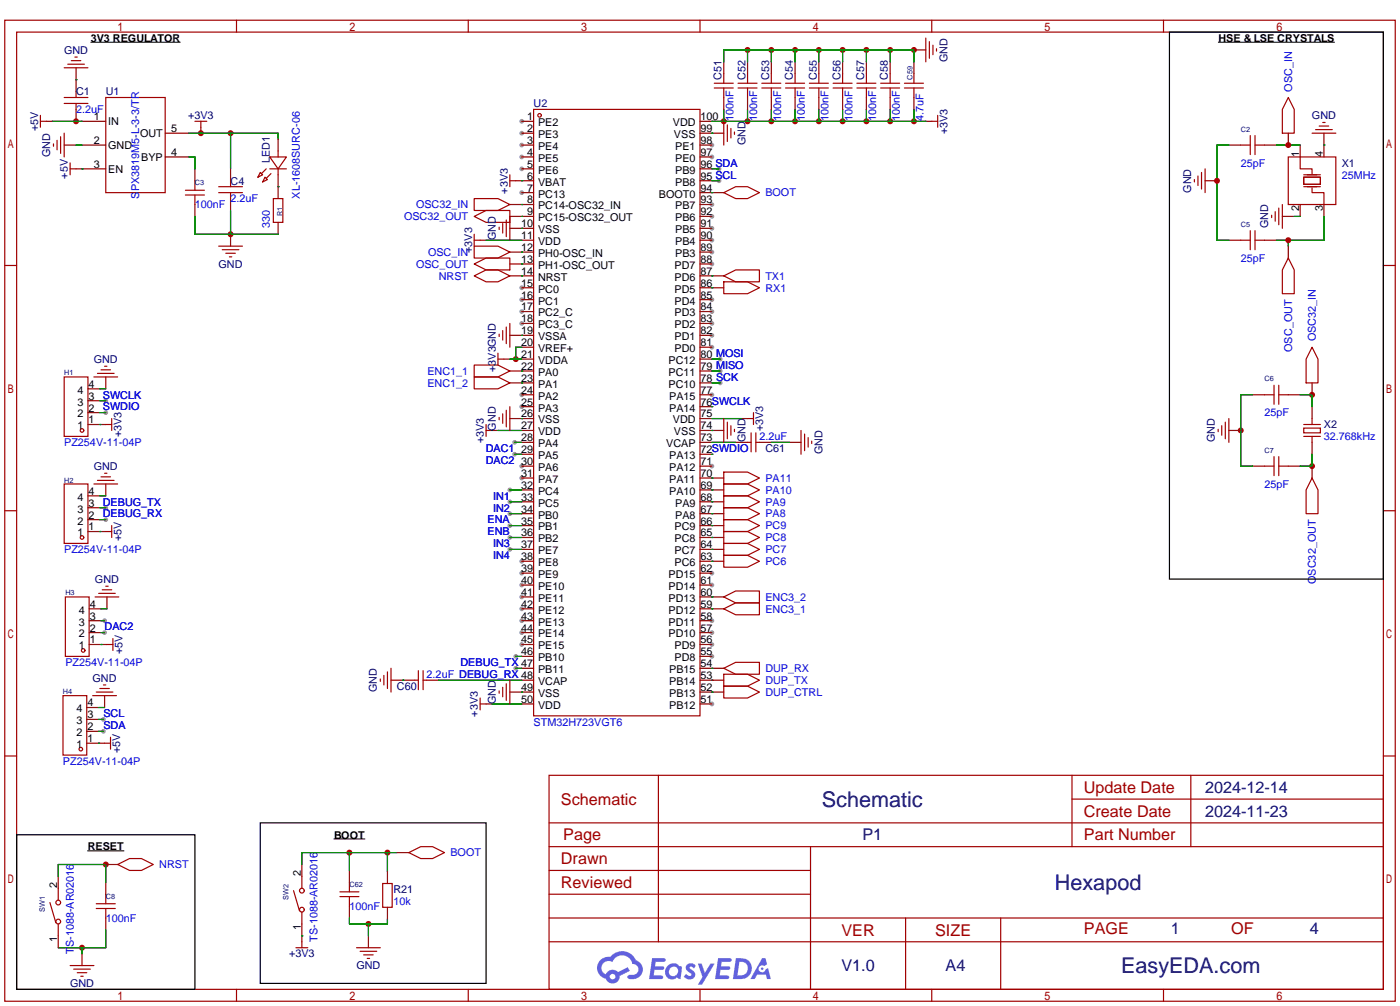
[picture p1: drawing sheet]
<svg xmlns="http://www.w3.org/2000/svg" width="299mm" height="215mm" viewBox="0 0 299 215" stroke-linecap="round" stroke-linejoin="round" font-family="sans-serif">
<g fill="#999">
<circle cx="111.5" cy="25.9" r=".51"/>
<circle cx="111.5" cy="28.4" r=".51"/>
<circle cx="111.5" cy="31" r=".51"/>
<circle cx="111.5" cy="33.5" r=".51"/>
<circle cx="111.5" cy="36.1" r=".51"/>
<circle cx="111.5" cy="41.1" r=".51"/>
<circle cx="111.5" cy="61.5" r=".51"/>
<circle cx="111.5" cy="64" r=".51"/>
<circle cx="111.5" cy="66.5" r=".51"/>
<circle cx="111.5" cy="69.1" r=".51"/>
<circle cx="111.5" cy="84.3" r=".51"/>
<circle cx="111.5" cy="86.9" r=".51"/>
<circle cx="111.5" cy="99.6" r=".51"/>
<circle cx="111.5" cy="102.1" r=".51"/>
<circle cx="111.5" cy="119.9" r=".51"/>
<circle cx="111.5" cy="122.4" r=".51"/>
<circle cx="111.5" cy="125" r=".51"/>
<circle cx="111.5" cy="127.5" r=".51"/>
<circle cx="111.5" cy="130" r=".51"/>
<circle cx="111.5" cy="132.6" r=".51"/>
<circle cx="111.5" cy="135.1" r=".51"/>
<circle cx="111.5" cy="137.7" r=".51"/>
<circle cx="152.1" cy="150.4" r=".51"/>
<circle cx="152.1" cy="140.2" r=".51"/>
<circle cx="152.1" cy="137.7" r=".51"/>
<circle cx="152.1" cy="135.1" r=".51"/>
<circle cx="152.1" cy="132.6" r=".51"/>
<circle cx="152.1" cy="125" r=".51"/>
<circle cx="152.1" cy="122.4" r=".51"/>
<circle cx="152.1" cy="99.6" r=".51"/>
<circle cx="152.1" cy="84.3" r=".51"/>
<circle cx="152.1" cy="74.2" r=".51"/>
<circle cx="152.1" cy="71.6" r=".51"/>
<circle cx="152.1" cy="69.1" r=".51"/>
<circle cx="152.1" cy="66.5" r=".51"/>
<circle cx="152.1" cy="64" r=".51"/>
<circle cx="152.1" cy="56.4" r=".51"/>
<circle cx="152.1" cy="53.8" r=".51"/>
<circle cx="152.1" cy="51.3" r=".51"/>
<circle cx="152.1" cy="48.8" r=".51"/>
<circle cx="152.1" cy="46.2" r=".51"/>
<circle cx="152.1" cy="43.7" r=".51"/>
<circle cx="152.1" cy="33.5" r=".51"/>
<circle cx="152.1" cy="31" r=".51"/>
<circle cx="109" cy="109.7" r=".51"/>
<circle cx="109" cy="112.3" r=".51"/>
<circle cx="22.6" cy="88.1" r=".51"/>
<circle cx="22.6" cy="85.6" r=".51"/>
<circle cx="22.6" cy="111" r=".51"/>
<circle cx="22.6" cy="108.5" r=".51"/>
<circle cx="110.2" cy="142.7" r=".51"/>
<circle cx="110.2" cy="140.2" r=".51"/>
<circle cx="109" cy="104.6" r=".51"/>
<circle cx="109" cy="107.2" r=".51"/>
<circle cx="109" cy="114.8" r=".51"/>
<circle cx="109" cy="117.3" r=".51"/>
<circle cx="110" cy="94.5" r=".51"/>
<circle cx="110" cy="97" r=".51"/>
<circle cx="153.9" cy="76.7" r=".51"/>
<circle cx="153.9" cy="79.2" r=".51"/>
<circle cx="153.9" cy="81.8" r=".51"/>
<circle cx="22.4" cy="135.1" r=".51"/>
<circle cx="22.4" cy="132.6" r=".51"/>
<circle cx="22.1" cy="156.2" r=".51"/>
<circle cx="22.1" cy="153.7" r=".51"/>
<circle cx="153.7" cy="36.1" r=".51"/>
<circle cx="153.7" cy="38.6" r=".51"/>
</g>
<g fill="none" stroke="#a10000" stroke-width=".25">
<path d="M1 4.3h297.2v209.6h-297.2zM3.6 6.9h292.1v204.4h-292.1zM50.5 4.3v2.6M100.1 4.3v2.6M149.6 4.3v2.6M199.1 4.3v2.6M248.7 4.3v2.6M1 56.7h2.6M295.7 56.7h2.5M1 109.1h2.6M295.7 109.1h2.5M1 161.5h2.6"/>
<path d="M117.3 165.6h178.4v45.7h-178.4zM117.3 175.8h178.4M140.7 165.6v35.6M229.1 165.6v15.2M229.1 170.7h66.6M254.5 165.6v15.2M295.7 161.5h2.5M117.3 185.9h55.9M117.3 180.8h178.4M117.3 196.1h178.4M117.3 191h55.9M173.2 180.8v30.5"/>
<path d="M193.5 196.1v15.2M213.9 196.1v15.2M50.5 211.3v2.6M100.1 211.3v2.6M117.3 201.2h178.4M149.6 211.3v2.6M199.1 211.3v2.6M248.7 211.3v2.6"/>
</g>
<g fill="#5487ff">
<path d="M146.9 206a1.3 1.3 0 0 1 1.8 .3l-.4 .6a.54 .54 0 0 0-.9-.2l.1 .2a1.34 1.34 0 0 1 1 1.8 1.47 1.47 0 0 1-2.4-.1l.5-.6 .8 .5a.31 .31 0 0 0 .4-.3 .31 .31 0 0 0-.3-.4 1.12 1.12 0 0 1-.6-1.8z"/>
<path d="M149.1 205.8h.9l.6 2 1.2-2h.9l-2.7 4.6h-.9l1-1.7z"/>
<path d="M139.4 204.7h1.6a1.31 1.31 0 0 1 1.2 .2 .4 .4 0 0 1-.3 .6h-1.8l-.1 .9h1.6a.4 .4 0 0 1 .4 .4 .4 .4 0 0 1-.4 .4h-1.7l-.2 1.2h1.4a.46 .46 0 0 1 .5 0 .46 .46 0 0 1 .1 .5l-.3 .2h-2.7z"/>
<path d="M153.5 204.7h1.6a1.32 1.32 0 0 1 1.2 .2 .39 .39 0 0 1-.3 .6h-1.8l-.1 .9h1.7a.4 .4 0 0 1 .3 .4 .4 .4 0 0 1-.4 .4h-1.7l-.2 1.2h1.4a.46 .46 0 0 1 .5 0 .46 .46 0 0 1 .1 .5l-.3 .2h-2.7z"/>
<path d="M162.9 204.7h.7l.4 1.3-.7 .4a.75 .75 0 0 0-1.1 .3 .75 .75 0 0 0 .5 1 .75 .75 0 0 0 .9-.7l.5-.2 .7 2.3h-.9l-.2-.9h-1.9l-.5 .9h-.9z"/>
<path d="M157.3 204.7l-.7 4.4h1.5a2.27 2.27 0 0 0 2.6-2.2 2.27 2.27 0 0 0-2.7-2.2zM158 205.4a1.5 1.5 0 0 1 1.8 1.6 1.5 1.5 0 0 1-1.9 1.4h-.3z"/>
<path d="M142.7 206.3a1.6 1.6 0 0 0-.3 2.3 1.6 1.6 0 0 0 2.3 .2l.8 .3 .3-2.4-.2-.3-.4-.1a1.58 1.58 0 0 0-2.5 0zM143.3 206.8a.98 .98 0 0 1 1.6 .4 .98 .98 0 0 1-1.1 1.3 .94 .94 0 0 1-.8-.7 .94 .94 0 0 1 .3-1z"/>
<path d="M128.3 205.1a2.37 2.37 0 0 0 1.2 4 1.54 1.54 0 0 0 1.7 1 1.54 1.54 0 0 0 1.3-1.6l2.1-1.1-.5-.8-2 1a1.57 1.57 0 0 0-2.6 .5 1.5 1.5 0 0 1-.8-2.1 1.5 1.5 0 0 1 2.2-.5 2.23 2.23 0 0 1 2.3-1.4 2.23 2.23 0 0 1 2 1.8 1.16 1.16 0 0 1 1.2 1.1 1.16 1.16 0 0 1-1.1 1.2h-.6a.47 .47 0 0 0-.6 .4 .47 .47 0 0 0 .4 .6 2.17 2.17 0 0 0 2.5-1 2.17 2.17 0 0 0-.3-2.7l-.8-.4a3.2 3.2 0 0 0-5.5-.7l-1.1 .1zM130.4 208.6a.58 .58 0 0 1 1.1 0 .58 .58 0 0 1-1.1 0z"/>
<circle cx="162.9" cy="206.9" r=".28"/>
</g>
<g fill="none" stroke="#a10000" stroke-width=".25">
<path d="M114 23.4h35.6v129.5h-35.6zM255.3 38.4v.5M256 37.6v2M256.8 36.8v3.6M257.6 36.1v5M265.2 31h2M267.2 29v4M268.2 31h2.1M268.2 29v4M275.3 33.5h10.2v10.2h-10.2zM277.9 33.5v2.6h2.5v1M278.6 37.8h3.6v1.6h-3.6z"/>
<path d="M278.6 37.3h3.6M278.6 39.9h3.6M280.4 28.4h5.1M281.2 27.7h3.5M281.9 26.9h2.1M282.7 26.2h.5M265.2 51.3h2M267.2 49.3v4M268.2 49.3v4M268.2 51.3h2.1M280.4 40.1v1h2.6v2.6M270.3 84.3h2"/>
<path d="M270.3 99.6h2M272.3 82.3v4.1M272.3 97.5v4.1M273.3 84.3h2M273.3 82.3v4.1M273.3 97.5v4.1M273.3 99.6h2M278.6 91.4h3.6v1.1h-3.6zM278.6 90.7h3.6M278.6 93.2h3.6M280.4 89.4v1.3M280.4 93.2v1.3"/>
<circle cx="115.3" cy="24.6" r=".38"/>
</g>
<g fill="none" stroke="#870000" stroke-width=".25">
<path d="M111.5 25.9h2.5M111.5 28.4h2.5M111.5 31h2.5M111.5 33.5h2.5M111.5 36.1h2.5M111.5 38.6h2.5M149.6 25.9h2.5M149.6 28.4h2.5M149.6 31h2.5M149.6 33.5h2.5M149.6 36.1h2.5M149.6 38.6h2.5"/>
<path d="M257.6 38.6h2.5M262.6 31h2.6M270.3 31h2.5M277.9 31v2.5M283 28.4v5.1M111.5 41.1h2.5M111.5 43.7h2.5M111.5 46.2h2.5M111.5 48.8h2.5M111.5 51.3h2.5M111.5 53.8h2.5M111.5 56.4h2.5"/>
<path d="M111.5 58.9h2.5M149.6 41.1h2.5M149.6 43.7h2.5M149.6 46.2h2.5M149.6 48.8h2.5M149.6 51.3h2.5M149.6 53.8h2.5M149.6 56.4h2.5M149.6 58.9h2.5M262.6 51.3h2.6M270.3 51.3h2.5M277.9 43.7v2.5"/>
<path d="M283 43.7v2.5M111.5 61.5h2.5M111.5 64h2.5M111.5 66.5h2.5M111.5 69.1h2.5M111.5 71.6h2.5M111.5 74.2h2.5M111.5 76.7h2.5M111.5 79.2h2.5M149.6 61.5h2.5M149.6 64h2.5M149.6 66.5h2.5"/>
<path d="M149.6 69.1h2.5M149.6 71.6h2.5M149.6 74.2h2.5M149.6 76.7h2.5M149.6 79.2h2.5M111.5 81.8h2.5M111.5 84.3h2.5M111.5 86.9h2.5M111.5 89.4h2.5M111.5 91.9h2.5M111.5 94.5h2.5M111.5 97h2.5"/>
<path d="M111.5 99.6h2.5M149.6 81.8h2.5M149.6 84.3h2.5M149.6 86.9h2.5M149.6 89.4h2.5M149.6 91.9h2.5M149.6 94.5h2.5M149.6 97h2.5M149.6 99.6h2.5M267.7 84.3h2.6M267.7 99.6h2.6M275.3 84.3h2.6"/>
<path d="M275.3 99.6h2.6M280.4 86.9v2.5M280.4 94.5v2.5M111.5 102.1h2.5M111.5 104.6h2.5M111.5 107.2h2.5M111.5 109.7h2.5M111.5 112.3h2.5M111.5 114.8h2.5M111.5 117.3h2.5M111.5 119.9h2.5M149.6 102.1h2.5"/>
<path d="M149.6 104.6h2.5M149.6 107.2h2.5M149.6 109.7h2.5M149.6 112.3h2.5M149.6 114.8h2.5M149.6 117.3h2.5M149.6 119.9h2.5M111.5 122.4h2.5M111.5 125h2.5M111.5 127.5h2.5M111.5 130h2.5M111.5 132.6h2.5"/>
<path d="M111.5 135.1h2.5M111.5 137.7h2.5M149.6 122.4h2.5M149.6 125h2.5M149.6 127.5h2.5M149.6 130h2.5M149.6 132.6h2.5M149.6 135.1h2.5M149.6 137.7h2.5M111.5 140.2h2.5M111.5 142.7h2.5M111.5 145.3h2.5"/>
<path d="M111.5 147.8h2.5M111.5 150.4h2.5M149.6 140.2h2.5M149.6 142.7h2.5M149.6 145.3h2.5M149.6 147.8h2.5M149.6 150.4h2.5"/>
</g>
<path d="M262.6 31h-2.5v20.3h2.5M272.8 31h5.1M275.3 51.3v1.3M283 46.2v5.1h-10.2" fill="none" stroke="#008700" stroke-width=".25"/>
<g fill="#c00">
<circle cx="275.3" cy="31" r=".63"/>
<circle cx="275.3" cy="51.3" r=".63"/>
<circle cx="260.1" cy="38.6" r=".63"/>
<circle cx="280.4" cy="99.6" r=".63"/>
<circle cx="280.4" cy="84.3" r=".63"/>
<circle cx="265.2" cy="91.9" r=".63"/>
<circle cx="17.5" cy="202.4" r=".63"/>
<circle cx="22.6" cy="184.7" r=".63"/>
<circle cx="42.9" cy="28.4" r=".63"/>
<circle cx="49.3" cy="28.4" r=".63"/>
<circle cx="16.3" cy="25.9" r=".63"/>
<circle cx="49.3" cy="50" r=".63"/>
<circle cx="110.2" cy="76.7" r=".63"/>
<circle cx="154.7" cy="25.9" r=".63"/>
<circle cx="159.8" cy="25.9" r=".63"/>
<circle cx="164.8" cy="25.9" r=".63"/>
<circle cx="169.9" cy="25.9" r=".63"/>
<circle cx="175" cy="25.9" r=".63"/>
<circle cx="180.1" cy="25.9" r=".63"/>
<circle cx="185.2" cy="25.9" r=".63"/>
<circle cx="190.2" cy="25.9" r=".63"/>
<circle cx="195.3" cy="25.9" r=".63"/>
<circle cx="195.3" cy="10.7" r=".63"/>
<circle cx="190.2" cy="10.7" r=".63"/>
<circle cx="185.2" cy="10.7" r=".63"/>
<circle cx="180.1" cy="10.7" r=".63"/>
<circle cx="175" cy="10.7" r=".63"/>
<circle cx="169.9" cy="10.7" r=".63"/>
<circle cx="164.8" cy="10.7" r=".63"/>
<circle cx="159.8" cy="10.7" r=".63"/>
<circle cx="74.7" cy="182.1" r=".63"/>
<circle cx="82.8" cy="182.1" r=".63"/>
<circle cx="78.7" cy="197.4" r=".63"/>
</g>
<g fill="none" stroke="#008700" stroke-width=".25">
<path d="M16.3 17h.1M154.7 13.2v-2.5h40.6v2.5M159.8 10.7v2.5M164.8 10.7v2.5M169.9 10.7v2.5M175 10.7v2.5M180.1 10.7v2.5M185.2 10.7v2.5M190.2 10.7v2.5M11.2 25.9h6.3M16.3 31h1.2M17.5 36.1h.1"/>
<path d="M40.4 28.4h19v1.3M40.4 33.5h1.3v2.6M49.3 28.4v7.7M59.4 39.9h.1M111.5 38.6h.1M152.1 28.4h.1M152.1 25.9h45.8M152.1 36.1h1.6M152.1 38.6h1.6M154.7 23.4v2.5M159.8 23.4v2.5M164.8 23.4v2.5"/>
<path d="M169.9 23.4v2.5M175 23.4v2.5M180.1 23.4v2.5M185.2 23.4v2.5M190.2 23.4v2.5M195.3 23.4v2.5M283 31h.1M41.7 46.2v3.8h17.7M49.3 45v5M103.9 51.3h7.6M111.5 56.4h.1M111.5 53.8h.1"/>
<path d="M111.5 43.7h.1M111.5 46.2h.1M111.5 58.9h.1M111.5 48.8h.1M152.1 58.9h.1M152.1 41.1h.1M276.6 46.2h1.3M109 76.7h2.5M111.5 79.2h.1M111.5 71.6h.1M111.5 74.2h-1.3v2.5M152.1 61.5h.1"/>
<path d="M152.1 76.7h1.8M152.1 79.2h1.8M21.3 90.7h.1M21.3 83.1h1.3M21.3 88.1h1.3M21.3 85.6h1.3M106.4 91.9h5.1M110 94.5h1.5M110 97h1.5M111.5 81.8h.1M111.5 89.4h.1M152.1 91.9h.1"/>
<path d="M152.1 97h.1M152.1 86.9h.1M152.1 89.4h6.4M152.1 94.5h5.1M152.1 81.8h1.8M164.8 94.5h3.9M267.7 84.3h-2.5v15.3h2.5M277.9 84.3h2.5v2.6M280.4 97v2.6h-2.5M21.3 113.5h.1M21.3 105.9h1.3M21.3 111h1.3"/>
<path d="M21.3 108.5h1.3M109 109.7h2.5M109 112.3h2.5M109 104.6h2.5M109 107.2h2.5M109 114.8h2.5M109 117.3h2.5M152.1 119.9h.1M152.1 117.3h.1M152.1 114.8h.1M152.1 112.3h.1M152.1 109.7h.1"/>
<path d="M152.1 107.2h.1M152.1 104.6h.1M152.1 102.1h.1M21.6 137.7h.1M21.6 130h1.3M21.6 135.1h.8M21.6 132.6h.8M152.1 130h.1M152.1 127.5h.1M21.1 158.8h.1M21.1 151.1h1.3M21.1 156.2h1"/>
<path d="M21.1 153.7h1M86.1 145.3h.1M93.7 145.3h17.8M105.2 150.4h6.3M110.2 142.7h1.3M110.2 140.2h1.3M111.5 147.8h.1M152.1 147.8h.1M152.1 145.3h.1M152.1 142.7h.1M12.4 187.2v-2.5h10.2v3.8M22.6 198.6v3.8h-10.2"/>
<path d="M64.5 199.9h.1M74.7 182.1v3.8M74.7 196.1v1.3h8.1v-1.1M78.7 197.4v2.5M82.8 182.1v4.1M84.8 182.1h-20.3v2.6M17.5 202.4v1.3"/>
</g>
<g fill="none" stroke="#870000" stroke-width=".25">
<path d="M16.3 14.5v5.1M154.7 13.2v2.5M159.8 13.2v2.5M164.8 13.2v2.5M169.9 13.2v2.5M175 13.2v2.5M180.1 13.2v2.5M185.2 13.2v2.5M190.2 13.2v2.5M195.3 13.2v2.5M195.3 10.7h2.6M9.9 25.9h1.3"/>
<path d="M13.7 31h2.6M16.3 36.1h6.3M16.3 23.4v2.5M17.5 25.9h5.1M17.5 31h5.1M35.3 33.5h5.1M35.3 28.4h5.1M41.7 36.1v2.5M42.9 27.2v1.2M49.3 36.1v2.5M59.4 29.7v2.6M59.4 37.3v5.1"/>
<path d="M110.2 38.6h1.3M152.1 28.4h2.6M154.7 20.8v2.6M159.8 20.8v2.6M164.8 20.8v2.6M169.9 20.8v2.6M175 20.8v2.6M180.1 20.8v2.6M185.2 20.8v2.6M190.2 20.8v2.6M195.3 20.8v2.6M197.9 25.9h1.2"/>
<path d="M275.3 28.4v2.6M41.7 43.7v2.5M49.3 42.4v2.6M49.3 50v2.6M59.4 47.5v2.5M102.6 51.3h1.3M109 56.4h2.5M109 53.8h2.5M109 43.7h2.5M109 46.2h2.5M109 58.9h2.5M109 48.8h2.5"/>
<path d="M152.1 58.9h2.6M152.1 41.1h2.6M274.1 46.2h2.5M275.3 52.6v2.5M107.7 76.7h1.3M109 79.2h2.5M109 71.6h2.5M152.1 61.5h2.6M18.8 90.7h3.8M18.8 88.1h2.5M18.8 85.6h2.5M18.8 83.1h2.5"/>
<path d="M22.6 80.5v2.6M105.2 91.9h1.2M109 81.8h2.5M109 89.4h2.5M152.1 91.9h2.6M157.2 94.5h2.6M158.5 89.4h1.3M162.3 94.5h2.5M168.7 94.5h2.5M262.6 91.9h2.6M280.4 81.8v2.5M280.4 99.6v2.5"/>
<path d="M18.8 113.5h3.8M18.8 111h2.5M18.8 108.5h2.5M18.8 105.9h2.5M22.6 103.4v2.5M152.1 119.9h2.6M152.1 117.3h2.6M152.1 114.8h2.6M152.1 112.3h2.6M152.1 109.7h2.6M152.1 107.2h2.6M152.1 104.6h2.6"/>
<path d="M152.1 102.1h2.6M19 130h2.6M19 137.7h3.9M19 135.1h2.6M19 132.6h2.6M22.9 127.5v2.5M152.1 130h2.6M152.1 127.5h2.6M18.5 158.8h3.9M18.5 156.2h2.6M18.5 153.7h2.6M18.5 151.1h2.6"/>
<path d="M22.4 148.6v2.5M83.6 145.3h5M91.2 145.3h2.5M103.9 150.4h1.3M109 147.8h2.5M152.1 147.8h2.6M152.1 142.7h2.6M152.1 145.3h2.6M12.4 187.2v2.5M12.4 199.9v2.5M22.6 188.5v2.5M22.6 196.1v2.5"/>
<path d="M22.6 184.7h2.5M64.5 184.7v2.5M64.5 197.4v3.8M74.7 185.9v2.6M74.7 193.5v2.6M78.7 199.9v2.5M82.8 186.2v2.5M82.8 193.8v2.5M84.8 182.1h2.6M17.5 203.7v2.5"/>
</g>
<g fill="none" stroke="#a10000" stroke-width=".25">
<path d="M13.7 14.5h5.1M14.5 13.7h3.5M15.2 13h2.1M16 12.2h.5M16.3 19.6v1.2M152.7 18.8h4M152.7 17.8h4M154.7 15.7v2.1M154.7 18.8v2M157.7 18.8h4.1M157.7 17.8h4.1M159.8 15.7v2.1"/>
<path d="M159.8 18.8v2M162.8 18.8h4.1M162.8 17.8h4.1M164.8 15.7v2.1M164.8 18.8v2M167.9 18.8h4.1M167.9 17.8h4.1M169.9 15.7v2.1M169.9 18.8v2M173 18.8h4M173 17.8h4M175 15.7v2.1"/>
<path d="M175 18.8v2M178.1 18.8h4M178.1 17.8h4M180.1 15.7v2.1M180.1 18.8v2M183.1 18.8h4.1M183.1 17.8h4.1M185.2 15.7v2.1M185.2 18.8v2M188.2 18.8h4.1M188.2 17.8h4.1M190.2 15.7v2.1"/>
<path d="M190.2 18.8v2M193.3 18.8h4.1M193.3 17.8h4.1M195.3 15.7v2.1M195.3 18.8v2M197.9 8.1v5.1M198.6 8.9v3.5M199.4 9.7v2M200.2 10.4v.5M8.6 25.9h1.3M8.6 24.6v2.6M11.4 30.7v.5"/>
<path d="M12.2 30v2M13 29.2v3.6M13.7 28.4v5.1M13.7 22.1h5.1M13.7 20.8h5.1M15 36.1h1.3M15 34.8v2.5M16.3 22.1v1.3M22.6 20.8h12.7v20.3h-12.7zM41.7 25.9h2.5M41.7 38.6v2M42.9 25.9v1.3"/>
<path d="M46.7 39.9h5.1M49.3 38.6v1.3M55.6 36.8l.5 .5-1 .5zM56.6 37.8l.5 .6-1 .5zM56.9 36.1l-1 1M57.7 33.5h3.5l-1.8 2.6zM57.7 36.1h3.5M57.9 37.1l-1 1M59.4 32.3v1.2M59.4 36.1v1.2M109 37.3v2.6M109 38.6h1.2"/>
<path d="M154.7 25.9v5.1M155.4 26.7v3.5M156.2 27.4v2.1M157 28.2v.5M199.1 25.9h1.3M200.4 24.6v2.6M275.3 20.8l1.3 2.6v5h-2.5v-5zM39.6 41.7h4.1M39.6 40.6h4.1M41.7 41.7v2M46.7 41.1h5.1M46.7 52.6h5.1"/>
<path d="M47.5 53.3h3.6M48.3 54.1h2M49 54.9h.5M49.3 41.1v1.3M58.4 42.4h2.1v5.1h-2.1zM101.3 56.4l2.6-1.3h5.1v2.6h-5.1zM101.3 52.6h5.1l2.6 1.2-2.6 1.3h-5.1zM101.3 42.4h5.1l2.6 1.3-2.6 1.3h-5.1zM101.3 46.2l2.6-1.2h5.1v2.5h-5.1zM101.3 58.9l2.6-1.2h2.5l2.6 1.2-2.6 1.3h-2.5zM101.3 50v2.6M101.3 51.3h1.3"/>
<path d="M106.7 48.5v.5M107.4 47.8v2M108.2 47v3.5M109 46.2v5.1M154.7 58.9l2.5-1.2h5.1v2.5h-5.1zM154.7 41.1l2.5-1.2h2.6l2.5 1.2-2.5 1.3h-2.6zM271.8 46v.5M272.5 45.2v2M273.3 44.4v3.6M274.1 43.7v5.1M275.3 55.1l1.3 2.6v5h-2.5v-5zM20.8 79.8h3.6"/>
<path d="M21.6 79h2M22.4 78.2h.5M101.3 78h5.1l2.6 1.2-2.6 1.3h-5.1zM106.4 75.4v2.6M106.4 76.7h1.3M106.7 71.4v.5M107.4 70.6v2M108.2 69.8v3.6M109 69.1v5.1M154.7 60.2h5.1l2.5 1.3-2.5 1.2h-5.1zM280.4 74.2l1.3 2.5v5.1h-2.6v-5.1zM13.7 80.5h5.1v12.7h-5.1z"/>
<path d="M20.1 80.5h5M22.6 90.7h1.3M23.9 89.4v2.5M101.3 80.5h5.1l2.6 1.3-2.6 1.3h-5.1zM103.9 90.7v2.5M103.9 91.9h1.3M106.7 89.2v.5M107.4 88.4v2M108.2 87.6v3.6M109 86.9v5M154.7 89.4v5.1M155.4 90.2v3.5"/>
<path d="M156.2 90.9v2.1M157 91.7v.5M159.8 89.4h1.2M159.8 94.5h.7M160.5 92.5v4M161 88.1v2.6M161.5 92.5v4M161.5 94.5h.8M171.2 91.9v5.1M172 92.7v3.6M172.7 93.5v2M173.5 94.2v.5"/>
<path d="M260.3 91.7v.5M261.1 90.9v2.1M261.9 90.2v3.5M262.6 89.4v5.1M13.7 103.4h5.1v12.7h-5.1zM20.1 103.4h5M20.8 102.6h3.6M21.6 101.9h2M22.4 101.1h.5M22.6 113.5h1.3M23.9 112.3v2.5M154.7 118.6h5.1l2.5 1.3-2.5 1.3h-5.1z"/>
<path d="M154.7 116.1h5.1l2.5 1.2-2.5 1.3h-5.1zM154.7 113.5h5.1l2.5 1.3-2.5 1.3h-5.1zM154.7 111h5.1l2.5 1.3-2.5 1.2h-5.1zM154.7 108.5h5.1l2.5 1.2-2.5 1.3h-5.1zM154.7 105.9h5.1l2.5 1.3-2.5 1.3h-5.1zM154.7 103.4h5.1l2.5 1.2-2.5 1.3h-5.1zM154.7 100.8h5.1l2.5 1.3-2.5 1.3h-5.1zM280.4 102.1l1.3 2.5v5.1h-2.6v-5.1zM14 127.5h5v12.7h-5zM20.3 127.5h5.1M21.1 126.7h3.5M21.8 126h2.1"/>
<path d="M22.6 125.2h.5M22.9 137.7h1.2M24.1 136.4v2.5M154.7 130l2.5-1.2h5.1v2.5h-5.1zM154.7 127.5l2.5-1.3h5.1v2.6h-5.1zM13.5 148.6h5v12.7h-5zM19.8 148.6h5.1M20.6 147.8h3.5M21.3 147.1h2.1M22.1 146.3h.5M22.4 158.8h1.2M23.6 157.5v2.5"/>
<path d="M81.3 145v.5M82 144.3v2M82.8 143.5v3.6M83.6 142.7v5.1M88.6 145.3h.8M89.4 143.3v4M90.4 143.3v4M90.4 145.3h.8M102.6 149.1v2.5M102.6 150.4h1.3M106.7 147.6v.5M107.4 146.8v2"/>
<path d="M108.2 146v3.6M109 145.3v5.1M154.7 146.6h5.1l2.5 1.2-2.5 1.3h-5.1zM154.7 142.7l2.5-1.2h5.1v2.5h-5.1zM154.7 144h5.1l2.5 1.3-2.5 1.3h-5.1zM10.7 192.8l1.2 4.3M12.4 189.7v2.6M12.4 197.4v2.5M20.6 194.1h4M20.6 193h4M22.6 191v2M22.6 194.1v2"/>
<path d="M25.1 184.7l2.6-1.3h2.5l2.6 1.3-2.6 1.2h-2.5zM62.7 190.2l1.3 4.4M64.5 187.2v2.5M64.5 194.8v2.6M72.6 191.5h4.1M72.6 190.5h4.1M74.7 188.5v2M74.7 191.5v2M81.8 188.7h2v5.1h-2zM87.4 182.1l2.5-1.3h2.6l2.5 1.3-2.5 1.3h-2.6zM15 206.2h5.1M15.7 207h3.6"/>
<path d="M16.5 207.8h2M17.3 208.5h.5M63.2 202.4h2.6M64.5 201.2v1.2M76.2 202.4h5.1M77 203.2h3.5M77.7 204h2.1M78.5 204.7h.5"/>
<circle cx="17.5" cy="91.9" r=".38"/>
<circle cx="17.5" cy="114.8" r=".38"/>
<circle cx="17.8" cy="138.9" r=".38"/>
<circle cx="17.3" cy="160" r=".38"/>
<circle cx="12.4" cy="196.8" r=".51"/>
<circle cx="12.4" cy="192.8" r=".51"/>
<circle cx="64.5" cy="190.2" r=".51"/>
<circle cx="64.5" cy="194.3" r=".51"/>
</g>
<path d="M249.9 6.9h45.8v116.8h-45.8zM3.6 178.3h38.1v33h-38.1zM55.6 175.8h48.3v34.3h-48.3z" fill="none" stroke="#000" stroke-width=".25"/>
<path d="M19.4 9h19.1M260.4 9h24.8M71.4 179.2h6.5M18.8 181.7h7.7" fill="none" stroke="#000" stroke-width=".21"/>
<g font-size="4.6" fill="#000080">
<text x="175.7" y="172.3">Schematic</text>
<text x="225.5" y="190.1">Hexapod</text>
<text x="239.6" y="207.9">EasyEDA.com</text>
</g>
<g font-size="3.5" fill="#a00000">
<text x="119.9" y="171.9">Schematic</text>
<text x="231.6" y="169.4">Update Date</text>
<text x="120.4" y="179.5">Page</text>
<text x="231.6" y="174.4">Create Date</text>
<text x="231.6" y="179.5">Part Number</text>
<text x="119.9" y="184.6">Drawn</text>
<text x="119.9" y="189.7">Reviewed</text>
<text x="179.8" y="199.8">VER</text>
<text x="199.9" y="199.8">SIZE</text>
<text x="231.6" y="199.6">PAGE</text>
<text x="263.1" y="199.6">OF</text>
</g>
<g font-size="3.5" fill="#000080">
<text x="257.6" y="169.4">2024-12-14</text>
<text x="184.3" y="179.5">P1</text>
<text x="257.6" y="174.4">2024-11-23</text>
<text x="250.2" y="199.6">1</text>
<text x="280" y="199.6">4</text>
<text x="179.8" y="207.5">V1.0</text>
<text x="202.1" y="207.5">A4</text>
</g>
<g font-size="2.3" fill="#000080">
<text x="13.7" y="11.5">GND</text>
<text x="154.2" y="17" transform="rotate(-90 154.2 17)">C51</text>
<text x="159.3" y="17" transform="rotate(-90 159.3 17)">C52</text>
<text x="164.4" y="17" transform="rotate(-90 164.4 17)">C53</text>
<text x="169.5" y="17" transform="rotate(-90 169.5 17)">C54</text>
<text x="174.5" y="17" transform="rotate(-90 174.5 17)">C55</text>
<text x="179.6" y="17" transform="rotate(-90 179.6 17)">C56</text>
<text x="184.7" y="17" transform="rotate(-90 184.7 17)">C57</text>
<text x="189.8" y="17" transform="rotate(-90 189.8 17)">C58</text>
<text x="202.5" y="13.2" transform="rotate(-90 202.5 13.2)">GND</text>
<text x="16.3" y="20.4">C1</text>
<text x="22.6" y="20.4">U1</text>
<text x="114" y="22.9">U2</text>
<text x="8.2" y="28" transform="rotate(-90 8.2 28)">+5V</text>
<text x="40.2" y="25.4">+3V3</text>
<text x="202.5" y="28.6" transform="rotate(-90 202.5 28.6)">+3V3</text>
<text x="280.4" y="25.4">GND</text>
<text x="10.7" y="33.6" transform="rotate(-90 10.7 33.6)">GND</text>
<text x="57.7" y="34.8" transform="rotate(-90 57.7 34.8)">LED1</text>
<text x="159.3" y="31" transform="rotate(-90 159.3 31)">GND</text>
<text x="286.8" y="35.6">X1</text>
<text x="14.5" y="38.2" transform="rotate(-90 14.5 38.2)">+5V</text>
<text x="49.3" y="39.4">C4</text>
<text x="108.5" y="41.3" transform="rotate(-90 108.5 41.3)">+3V3</text>
<text x="254.6" y="41.2" transform="rotate(-90 254.6 41.2)">GND</text>
<text x="106" y="51.3" transform="rotate(-90 106 51.3)">GND</text>
<text x="271.1" y="48.8" transform="rotate(-90 271.1 48.8)">GND</text>
<text x="46.7" y="57.2">GND</text>
<text x="100.9" y="54" transform="rotate(-90 100.9 54)">+3V3</text>
<text x="20" y="77.5">GND</text>
<text x="106" y="79.4" transform="rotate(-90 106 79.4)">+3V3GND</text>
<text x="26" y="93.4" transform="rotate(-90 26 93.4)">+3V3</text>
<text x="103.4" y="94.7" transform="rotate(-90 103.4 94.7)">+3V3</text>
<text x="106" y="92" transform="rotate(-90 106 92)">GND</text>
<text x="159.3" y="94.5" transform="rotate(-90 159.3 94.5)">GND</text>
<text x="163.1" y="92.1" transform="rotate(-90 163.1 92.1)">+3V3</text>
<text x="259.6" y="94.5" transform="rotate(-90 259.6 94.5)">GND</text>
<text x="283" y="91.5">X2</text>
<text x="20" y="100.4">GND</text>
<text x="163.6" y="96.6">C61</text>
<text x="175.8" y="97.1" transform="rotate(-90 175.8 97.1)">GND</text>
<text x="26" y="115.6" transform="rotate(-90 26 115.6)">+5V</text>
<text x="20.3" y="124.5">GND</text>
<text x="26.2" y="139.8" transform="rotate(-90 26.2 139.8)">+5V</text>
<text x="19.8" y="145.6">GND</text>
<text x="80.6" y="147.9" transform="rotate(-90 80.6 147.9)">GND</text>
<text x="84.8" y="147.4">C60</text>
<text x="102.2" y="153.1" transform="rotate(-90 102.2 153.1)">+3V3</text>
<text x="106" y="150.4" transform="rotate(-90 106 150.4)">GND</text>
<text x="25.7" y="160.8" transform="rotate(-90 25.7 160.8)">+5V</text>
<text x="84.1" y="190.8">R21</text>
<text x="61.8" y="204.5">+3V3</text>
<text x="76.2" y="207.1">GND</text>
<text x="15" y="210.9">GND</text>
</g>
<g font-size="2.3">
<text x="19.4" y="8.9">3V3 REGULATOR</text>
<text x="260.4" y="8.9">HSE &amp; LSE CRYSTALS</text>
<text x="20.1" y="25.7">1</text>
<text x="23.1" y="26.7">IN</text>
<text x="29.9" y="29.2">OUT</text>
<text x="36.6" y="28.2">5</text>
<text x="112.6" y="25.7">1</text>
<text x="112.6" y="28.2">2</text>
<text x="115" y="26.9">PE2</text>
<text x="115" y="29.5">PE3</text>
<text x="143.8" y="26.9">VDD</text>
<text x="144" y="29.5">VSS</text>
<text x="149.7" y="28.2">99</text>
<text x="149.7" y="25.7">100</text>
<text x="20.1" y="30.8">2</text>
<text x="20.1" y="35.8">3</text>
<text x="23.1" y="31.8">GND</text>
<text x="30.2" y="34.3">BYP</text>
<text x="36.6" y="33.3">4</text>
<text x="112.6" y="30.8">3</text>
<text x="112.6" y="33.3">4</text>
<text x="112.6" y="35.8">5</text>
<text x="115" y="32">PE4</text>
<text x="115" y="34.6">PE5</text>
<text x="144.3" y="34.6">PE0</text>
<text x="144.3" y="32">PE1</text>
<text x="149.7" y="35.8">96 SDA</text>
<text x="149.7" y="33.3">97</text>
<text x="149.7" y="30.8">98</text>
<text x="277.6" y="33.5" transform="rotate(-90 277.6 33.5)">1</text>
<text x="282.7" y="33.5" transform="rotate(-90 282.7 33.5)">4</text>
<text x="23.1" y="36.9">EN</text>
<text x="112.6" y="38.4">6</text>
<text x="112.6" y="40.9">7</text>
<text x="115" y="37.1">PE6</text>
<text x="115" y="39.6">VBAT</text>
<text x="144.3" y="39.6">PB8</text>
<text x="144.3" y="37.1">PB9</text>
<text x="149.7" y="40.9">94</text>
<text x="149.7" y="38.4">95 SCL</text>
<text x="112.6" y="43.5">8</text>
<text x="112.6" y="46">9</text>
<text x="115" y="42.2">PC13</text>
<text x="115" y="44.7">PC14-OSC32_IN</text>
<text x="115" y="47.3">PC15-OSC32_OUT</text>
<text x="140.8" y="42.2">BOOT0</text>
<text x="144.3" y="47.3">PB6</text>
<text x="144.3" y="44.7">PB7</text>
<text x="149.7" y="46">92</text>
<text x="149.7" y="43.5">93</text>
<text x="277.6" y="45" transform="rotate(-90 277.6 45)">2</text>
<text x="282.7" y="45" transform="rotate(-90 282.7 45)">3</text>
<text x="111.4" y="48.5">10</text>
<text x="111.4" y="51.1">11</text>
<text x="111.4" y="53.6">12</text>
<text x="115" y="49.8">VSS</text>
<text x="115" y="52.3">VDD</text>
<text x="144.3" y="52.3">PB4</text>
<text x="144.3" y="49.8">PB5</text>
<text x="149.7" y="53.6">89</text>
<text x="149.7" y="51.1">90</text>
<text x="149.7" y="48.5">91</text>
<text x="111.4" y="56.2">13</text>
<text x="111.4" y="58.7">14</text>
<text x="115" y="54.9">PH0-OSC_IN</text>
<text x="115" y="57.4">PH1-OSC_OUT</text>
<text x="115" y="60">NRST</text>
<text x="144.2" y="60">PD6</text>
<text x="144.2" y="57.4">PD7</text>
<text x="144.3" y="54.9">PB3</text>
<text x="149.7" y="58.7">87</text>
<text x="149.7" y="56.2">88</text>
<text x="111.4" y="61.2">15</text>
<text x="111.4" y="63.8">16</text>
<text x="115" y="62.5">PC0</text>
<text x="115" y="65">PC1</text>
<text x="144.2" y="65">PD4</text>
<text x="144.2" y="62.5">PD5</text>
<text x="149.7" y="63.8">85</text>
<text x="149.7" y="61.2">86</text>
<text x="111.4" y="66.3">17</text>
<text x="111.4" y="68.9">18</text>
<text x="111.4" y="71.4">19</text>
<text x="115" y="67.6">PC2_C</text>
<text x="115" y="70.1">PC3_C</text>
<text x="144.2" y="70.1">PD2</text>
<text x="144.2" y="67.6">PD3</text>
<text x="149.7" y="71.4">82</text>
<text x="149.7" y="68.9">83</text>
<text x="149.7" y="66.3">84</text>
<text x="111.4" y="73.9">20</text>
<text x="111.4" y="76.5">21</text>
<text x="115" y="72.7">VSSA</text>
<text x="115" y="75.2">VREF+</text>
<text x="115" y="77.7">VDDA</text>
<text x="142.9" y="77.7">PC12</text>
<text x="144.2" y="75.2">PD0</text>
<text x="144.2" y="72.7">PD1</text>
<text x="149.7" y="76.5">80 MOSI</text>
<text x="149.7" y="73.9">81</text>
<text x="18.9" y="82.8">4</text>
<text x="111.4" y="79">22</text>
<text x="111.4" y="81.6">23</text>
<text x="115" y="80.3">PA0</text>
<text x="115" y="82.8">PA1</text>
<text x="142.9" y="82.8">PC10</text>
<text x="142.9" y="80.3">PC11</text>
<text x="149.7" y="81.6">78 SCK</text>
<text x="149.7" y="79">79 MISO</text>
<text x="16.6" y="89.2">2</text>
<text x="16.6" y="86.6">3</text>
<text x="16.6" y="84.1">4</text>
<text x="18.9" y="87.9">2</text>
<text x="18.9" y="85.4">3</text>
<text x="111.4" y="84.1">24</text>
<text x="111.4" y="86.6">25</text>
<text x="111.4" y="89.2">26</text>
<text x="115" y="85.4">PA2</text>
<text x="115" y="87.9">PA3</text>
<text x="143" y="87.9">PA14</text>
<text x="143" y="85.4">PA15</text>
<text x="149.7" y="89.2">75</text>
<text x="149.7" y="86.6">76SWCLK</text>
<text x="149.7" y="84.1">77</text>
<text x="16.6" y="91.7">1</text>
<text x="18.9" y="90.4">1</text>
<text x="111.4" y="91.7">27</text>
<text x="111.4" y="94.3">28</text>
<text x="115" y="90.4">VSS</text>
<text x="115" y="93">VDD</text>
<text x="115" y="95.5">PA4</text>
<text x="142.4" y="95.5">VCAP</text>
<text x="143.8" y="90.4">VDD</text>
<text x="144" y="93">VSS</text>
<text x="149.7" y="94.3">73</text>
<text x="149.7" y="91.7">74</text>
<text x="111.4" y="96.8">29</text>
<text x="111.4" y="99.3">30</text>
<text x="111.4" y="101.9">31</text>
<text x="115" y="98.1">PA5</text>
<text x="115" y="100.6">PA6</text>
<text x="143" y="100.6">PA12</text>
<text x="143" y="98.1">PA13</text>
<text x="149.7" y="101.9">70</text>
<text x="149.7" y="99.3">71</text>
<text x="149.7" y="96.8">72SWDIO</text>
<text x="16.6" y="107">4</text>
<text x="18.9" y="105.7">4</text>
<text x="111.4" y="104.4">32</text>
<text x="111.4" y="107">33</text>
<text x="115" y="103.1">PA7</text>
<text x="115" y="105.7">PC4</text>
<text x="143" y="105.7">PA10</text>
<text x="143" y="103.1">PA11</text>
<text x="149.7" y="107">68</text>
<text x="149.7" y="104.4">69</text>
<text x="16.6" y="112">2</text>
<text x="16.6" y="109.5">3</text>
<text x="18.9" y="113.3">1</text>
<text x="18.9" y="110.8">2</text>
<text x="18.9" y="108.2">3</text>
<text x="111.4" y="109.5">34</text>
<text x="111.4" y="112">35</text>
<text x="115" y="108.2">PC5</text>
<text x="115" y="110.8">PB0</text>
<text x="115" y="113.3">PB1</text>
<text x="144.2" y="113.3">PC9</text>
<text x="144.3" y="110.8">PA8</text>
<text x="144.3" y="108.2">PA9</text>
<text x="149.7" y="112">66</text>
<text x="149.7" y="109.5">67</text>
<text x="16.6" y="114.6">1</text>
<text x="111.4" y="114.6">36</text>
<text x="111.4" y="117.1">37</text>
<text x="111.4" y="119.7">38</text>
<text x="115" y="115.8">PB2</text>
<text x="115" y="118.4">PE7</text>
<text x="144.2" y="118.4">PC7</text>
<text x="144.2" y="115.8">PC8</text>
<text x="149.7" y="119.7">63</text>
<text x="149.7" y="117.1">64</text>
<text x="149.7" y="114.6">65</text>
<text x="111.4" y="122.2">39</text>
<text x="111.4" y="124.7">40</text>
<text x="115" y="120.9">PE8</text>
<text x="115" y="123.5">PE9</text>
<text x="142.9" y="123.5">PD15</text>
<text x="144.2" y="120.9">PC6</text>
<text x="149.7" y="124.7">61</text>
<text x="149.7" y="122.2">62</text>
<text x="16.8" y="131.1">4</text>
<text x="19.2" y="129.8">4</text>
<text x="111.4" y="127.3">41</text>
<text x="111.4" y="129.8">42</text>
<text x="115" y="126">PE10</text>
<text x="115" y="128.5">PE11</text>
<text x="115" y="131.1">PE12</text>
<text x="142.9" y="131.1">PD12</text>
<text x="142.9" y="128.5">PD13</text>
<text x="142.9" y="126">PD14</text>
<text x="149.7" y="129.8">59</text>
<text x="149.7" y="127.3">60</text>
<text x="16.8" y="136.2">2</text>
<text x="16.8" y="133.6">3</text>
<text x="19.2" y="137.4">1</text>
<text x="19.2" y="134.9">2</text>
<text x="19.2" y="132.4">3</text>
<text x="111.4" y="132.4">43</text>
<text x="111.4" y="134.9">44</text>
<text x="111.4" y="137.4">45</text>
<text x="115" y="133.6">PE13</text>
<text x="115" y="136.2">PE14</text>
<text x="142.9" y="136.2">PD10</text>
<text x="142.9" y="133.6">PD11</text>
<text x="149.7" y="137.4">56</text>
<text x="149.7" y="134.9">57</text>
<text x="149.7" y="132.4">58</text>
<text x="16.8" y="138.7">1</text>
<text x="111.4" y="140">46</text>
<text x="115" y="138.7">PE15</text>
<text x="115" y="141.2">PB10</text>
<text x="115" y="143.8">PB11</text>
<text x="143" y="143.8">PB15</text>
<text x="144.2" y="141.2">PD8</text>
<text x="144.2" y="138.7">PD9</text>
<text x="149.7" y="142.5">54</text>
<text x="149.7" y="140">55</text>
<text x="111.4" y="147.6">49</text>
<text x="115" y="146.3">VCAP</text>
<text x="115" y="148.9">VSS</text>
<text x="143" y="148.9">PB13</text>
<text x="143" y="146.3">PB14</text>
<text x="149.7" y="147.6">52</text>
<text x="149.7" y="145.1">53</text>
<text x="16.3" y="154.7">3</text>
<text x="16.3" y="152.2">4</text>
<text x="18.7" y="156">2</text>
<text x="18.7" y="153.4">3</text>
<text x="18.7" y="150.9">4</text>
<text x="111.4" y="150.1">50</text>
<text x="115" y="151.4">VDD</text>
<text x="143" y="151.4">PB12</text>
<text x="149.7" y="150.1">51</text>
<text x="16.3" y="159.8">1</text>
<text x="16.3" y="157.3">2</text>
<text x="18.7" y="158.5">1</text>
<text x="71.4" y="179.1">BOOT</text>
<text x="18.8" y="181.7">RESET</text>
<text x="12.2" y="189.7" transform="rotate(-90 12.2 189.7)">2</text>
<text x="64.3" y="187.2" transform="rotate(-90 64.3 187.2)">2</text>
<text x="12.2" y="201.2" transform="rotate(-90 12.2 201.2)">1</text>
<text x="64.3" y="198.6" transform="rotate(-90 64.3 198.6)">1</text>
</g>
<g font-size="2.3" fill="#00f">
<text x="276.1" y="19.6" transform="rotate(-90 276.1 19.6)">OSC_IN</text>
<text x="16.3" y="24.2">2.2uF</text>
<text x="156.8" y="25.9" transform="rotate(-90 156.8 25.9)">100nF</text>
<text x="161.8" y="25.9" transform="rotate(-90 161.8 25.9)">100nF</text>
<text x="166.9" y="25.9" transform="rotate(-90 166.9 25.9)">100nF</text>
<text x="172" y="25.9" transform="rotate(-90 172 25.9)">100nF</text>
<text x="177.1" y="25.9" transform="rotate(-90 177.1 25.9)">100nF</text>
<text x="182.2" y="25.9" transform="rotate(-90 182.2 25.9)">100nF</text>
<text x="187.2" y="25.9" transform="rotate(-90 187.2 25.9)">100nF</text>
<text x="192.3" y="25.9" transform="rotate(-90 192.3 25.9)">100nF</text>
<text x="197.4" y="25.9" transform="rotate(-90 197.4 25.9)">4.7uF</text>
<text x="265.2" y="35.6">25pF</text>
<text x="163.6" y="42">BOOT</text>
<text x="286.8" y="38.1">25MHz</text>
<text x="29.8" y="42.4" transform="rotate(-90 29.8 42.4)">SPX3819M5-L-3-3/TR</text>
<text x="41.7" y="44.5">100nF</text>
<text x="49.3" y="43.2">2.2uF</text>
<text x="64.1" y="42.4" transform="rotate(-90 64.1 42.4)">XL-1608SURC-06</text>
<text x="86.3" y="47">OSC32_OUT</text>
<text x="88.9" y="44.5">OSC32_IN</text>
<text x="57.7" y="48.8" transform="rotate(-90 57.7 48.8)">330</text>
<text x="88.9" y="57.2">OSC_OUT</text>
<text x="91.5" y="54.7">OSC_IN</text>
<text x="93.8" y="59.7">NRST</text>
<text x="163.6" y="59.7">TX1</text>
<text x="265.2" y="55.9">25pF</text>
<text x="163.6" y="62.3">RX1</text>
<text x="276.1" y="75.2" transform="rotate(-90 276.1 75.2)">OSC_OUT</text>
<text x="281.2" y="72.9" transform="rotate(-90 281.2 72.9)">OSC32_IN</text>
<text x="91.3" y="80.1">ENC1_1</text>
<text x="91.3" y="82.6">ENC1_2</text>
<text x="22" y="87.7">SWDIO</text>
<text x="22" y="85.1">SWCLK</text>
<text x="270.3" y="88.9">25pF</text>
<text x="13.7" y="95.3">PZ254V-11-04P</text>
<text x="162.3" y="94">2.2uF</text>
<text x="283" y="94">32.768kHz</text>
<text x="103.8" y="96.6">DAC1</text>
<text x="103.8" y="99.1">DAC2</text>
<text x="22" y="108">DEBUG_TX</text>
<text x="105.4" y="106.7">IN1</text>
<text x="163.6" y="108">PA9</text>
<text x="163.6" y="105.5">PA10</text>
<text x="163.6" y="102.9">PA11</text>
<text x="270.3" y="104.2">25pF</text>
<text x="22" y="110.5">DEBUG_RX</text>
<text x="104.2" y="111.8">ENA</text>
<text x="105.4" y="109.3">IN2</text>
<text x="163.6" y="113.1">PC9</text>
<text x="163.6" y="110.5">PA8</text>
<text x="13.7" y="118.2">PZ254V-11-04P</text>
<text x="104.2" y="114.3">ENB</text>
<text x="105.4" y="116.9">IN3</text>
<text x="105.4" y="119.4">IN4</text>
<text x="163.6" y="118.2">PC7</text>
<text x="163.6" y="115.6">PC8</text>
<text x="163.6" y="120.7">PC6</text>
<text x="281.2" y="124.7" transform="rotate(-90 281.2 124.7)">OSC32_OUT</text>
<text x="163.6" y="130.9">ENC3_1</text>
<text x="163.6" y="128.3">ENC3_2</text>
<text x="22.4" y="134.7">DAC2</text>
<text x="14" y="142.3">PZ254V-11-04P</text>
<text x="98.4" y="142.3">DEBUG_TX 47</text>
<text x="163.6" y="143.6">DUP_RX</text>
<text x="91.2" y="144.8">2.2uF DEBUG_RX 48</text>
<text x="163.6" y="148.6">DUP_CTRL</text>
<text x="163.6" y="146.1">DUP_TX</text>
<text x="22.1" y="155.7">SDA</text>
<text x="22.1" y="153.2">SCL</text>
<text x="114" y="155">STM32H723VGT6</text>
<text x="13.5" y="163.4">PZ254V-11-04P</text>
<text x="34" y="185.5">NRST</text>
<text x="96.3" y="182.9">BOOT</text>
<text x="22.6" y="196.9">100nF</text>
<text x="74.7" y="194.4">100nF</text>
<text x="84.1" y="193.3">10k</text>
<text x="15.8" y="203.7" transform="rotate(-90 15.8 203.7)">TS-1088-AR02016</text>
<text x="67.9" y="201.2" transform="rotate(-90 67.9 201.2)">TS-1088-AR02016</text>
</g>
<g font-size="1.6" fill="#000080">
<text x="195" y="17" transform="rotate(-90 195 17)">C59</text>
<text x="265.2" y="28.1">C2</text>
<text x="41.7" y="39.6">C3</text>
<text x="60.4" y="46.2" transform="rotate(-90 60.4 46.2)">R1</text>
<text x="265.2" y="48.5">C5</text>
<text x="13.7" y="80.2">H1</text>
<text x="270.3" y="81.5">C6</text>
<text x="270.3" y="96.7">C7</text>
<text x="13.7" y="103.1">H2</text>
<text x="14" y="127.2">H3</text>
<text x="13.5" y="148.3">H4</text>
<text x="22.6" y="192">C8</text>
<text x="74.7" y="189.4">C62</text>
<text x="9.6" y="194.8" transform="rotate(-90 9.6 194.8)">SW1</text>
<text x="61.7" y="192.3" transform="rotate(-90 61.7 192.3)">SW2</text>
</g>
</svg>
